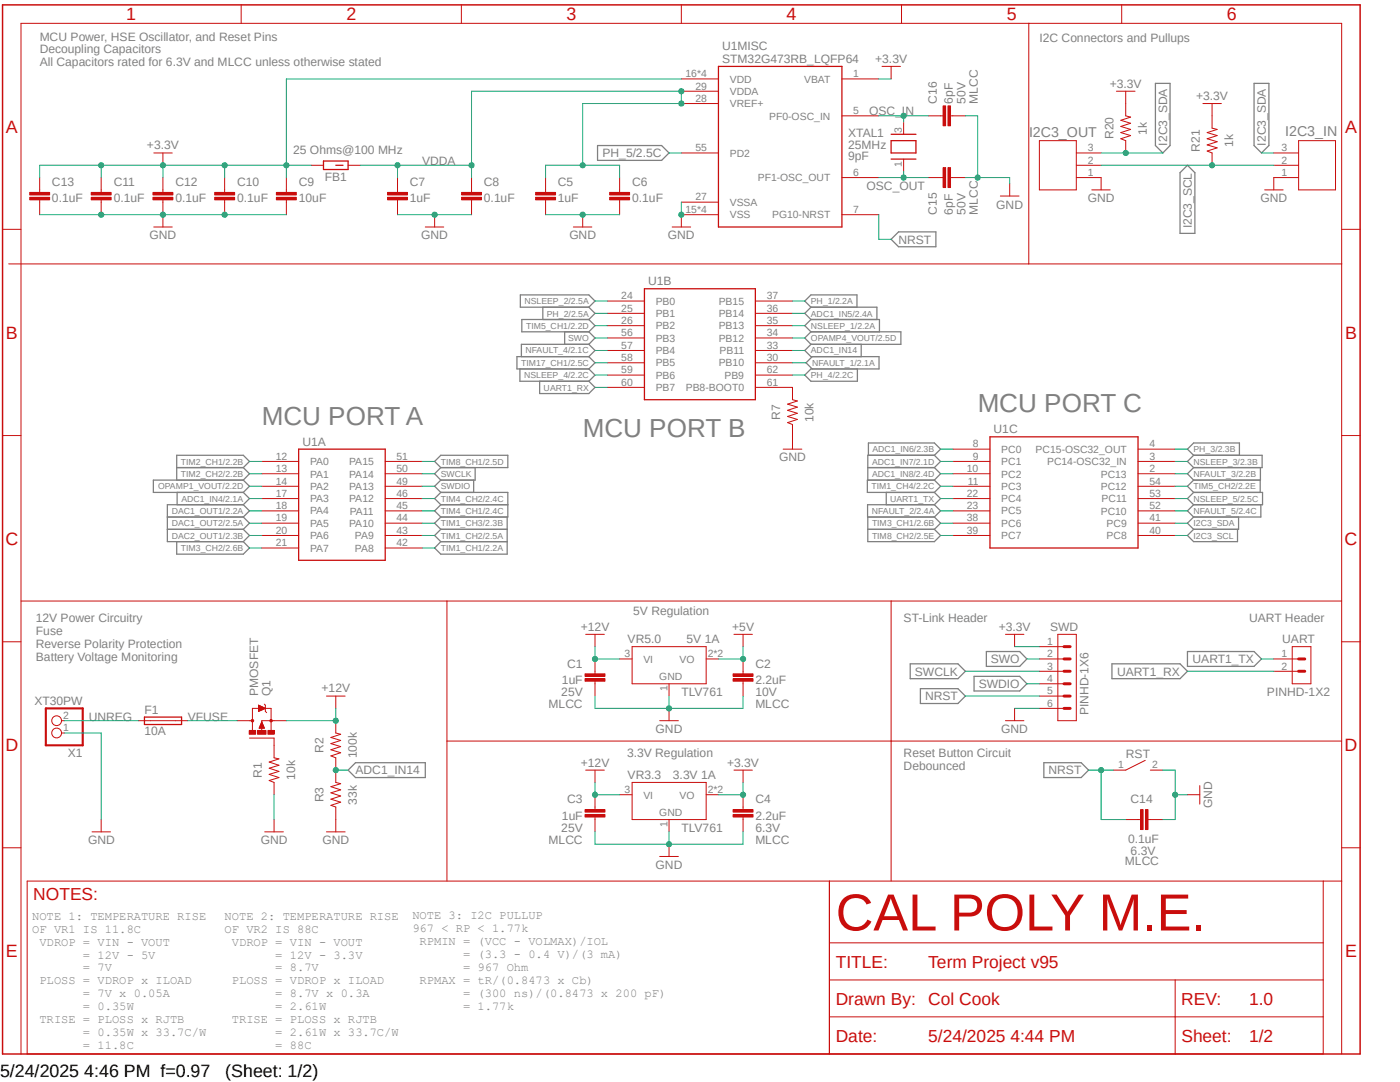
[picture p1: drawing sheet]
<svg xmlns="http://www.w3.org/2000/svg" width="279mm" height="216mm" viewBox="0 0 279 216" stroke-linecap="round" stroke-linejoin="round" font-family="sans-serif">
<path d="M0 .6l271.8 210.3M271.8 .6l-271.8 210.3" fill="none" stroke="#fff" stroke-width=".2"/>
<g fill="none" stroke="#808080" stroke-width=".25">
<path d="M230.6 16.6h2.9v12.4l-1.4 1.5-1.5-1.5zM250.3 16.6h2.9v12.4l-1.4 1.5-1.5-1.5zM119.3 29h12.7l1.5 1.5-1.5 1.5h-12.7zM237 33l1.5 1.5v12.1h-3v-12.1zM103.8 58.8h13.7l1.2 1.3-1.2 1.2h-13.7zM177.8 47.8l1.5-1.5h7.5v2.9h-7.5zM103.8 73.6v2.5h13.7M107.7 76.1v2.4h9.8l1.2-1.2-1.2-1.2M108.3 61.3v2.5M112.7 66.2v2.5M117.5 68.7h-13.4v2.5M117.5 71.2h-14.3v2.4h14.3"/>
<path d="M117.5 66.2l1.2 1.2-1.2 1.3M117.5 63.8h-13.4v2.4h13.4M117.5 63.8l1.2 1.2-1.2 1.2M117.5 61.3l1.2 1.2-1.2 1.3M117.5 68.7l1.2 1.2-1.2 1.3M117.5 71.2l1.2 1.2-1.2 1.2M117.5 73.6l1.2 1.2-1.2 1.3M161.8 63.8l-1.2 1.2 1.2 1.2M161.8 68.7l-1.2 1.2 1.2 1.3h13.6v2.4h-13.6l-1.2 1.2 1.2 1.3h9.3v-2.5M161.8 66.2h18v2.5h-18M161.8 66.2l-1.2 1.2 1.2 1.3M161.8 63.8h13.7v2.4"/>
<path d="M161.8 61.3l-1.2 1.2 1.2 1.3M161.8 61.3h13.2v2.5M161.8 61.3l-1.2-1.2 1.2-1.3h9.2v2.5M162.1 71.2l-1.2 1.2 1.2 1.2M171.9 68.7v2.5M35.3 93.3h13.3M35.3 98.3v2.4M48.6 95.8h-18v2.5h18M48.6 93.3l1.2-1.2-1.2-1.3h-13.3v5M48.6 98.3l1.2 1.2-1.2 1.2M48.6 95.8l1.2 1.2-1.2 1.3M48.6 93.3l1.2 1.2-1.2 1.3"/>
<path d="M88 95.8l-1.3 1.2 1.3 1.3M88 98.3h13.3v4.9h-13.3M88 93.3l-1.3 1.2 1.3 1.3M88 90.8h13.3v2.5h-13.3l-1.3-1.2zM88 98.3l-1.3 1.2 1.3 1.2M94.5 95.8v2.5M94.8 93.3v2.5h-6.8M173.2 93.3h13.3M173.3 90.8v-2.4h13.2l1.2 1.2-1.2 1.2M176.9 98.3v2.4M186.5 95.8h-13.4v2.5h13.4M186.5 90.8h-13.3v5"/>
<path d="M186.5 95.8l1.2 1.2-1.2 1.3M186.5 93.3l1.2 1.2-1.2 1.3M186.5 90.8l1.2 1.3-1.2 1.2M186.5 98.3l1.2 1.2-1.2 1.2M238.2 93.3l-1.2 1.2 1.2 1.3M238.2 98.3h13.8v2.4h-13.8M238.2 90.8h13.7v2.5h-13.7M238.2 90.8l-1.2-1.2 1.2-1.2h9.2v2.4M238.2 95.8l-1.2 1.2 1.2 1.3M238.2 98.3l-1.2 1.2 1.2 1.2M238.2 90.8l-1.2 1.3 1.2 1.2M251.5 95.8v2.5"/>
<path d="M251.5 93.3v2.5h-13.3M33.4 103.2h15.2M33.4 105.6h15.2M35.3 108.1v2.5h13.3l1.2-1.3-1.2-1.2M48.6 100.7h-15.2v7.4h15.2M48.6 105.6l1.2 1.2-1.2 1.3M48.6 103.2l1.2 1.2-1.2 1.2M48.6 100.7l1.2 1.2-1.2 1.3M88 100.7l-1.3 1.2 1.3 1.3M88 103.2l-1.3 1.2 1.3 1.2M88 105.6l-1.3 1.2 1.3 1.3M88 100.7h13.3"/>
<path d="M88 105.6h13.2M88 108.1h13.2M101.2 103.2v7.4h-13.2l-1.3-1.3 1.3-1.2M173.2 105.6h13.3M173.2 103.2v4.9h13.3l1.2-1.3-1.2-1.2M186.5 100.7h-13.4v2.5h13.4M186.5 103.2l1.2 1.2-1.2 1.2M186.5 100.7l1.2 1.2-1.2 1.3M238.2 100.7l-1.2 1.2 1.2 1.3M238.2 103.2l-1.2 1.2 1.2 1.2M238.2 105.6l-1.2 1.2 1.2 1.3h8.8v-2.5M247.2 103.2v2.4h-9"/>
<path d="M251.6 100.7v2.5h-13.4M181.7 132.5h9.5l1.5 1.4-1.5 1.5h-9.5zM183.7 137.4h7.5l1.5 1.5-1.5 1.5h-7.5zM194.4 135h9.1l1.4 1.4-1.4 1.5h-9.1zM196.8 130h6.7l1.4 1.5-1.4 1.5h-6.7zM221.9 132.5h13.6l1.5 1.4-1.5 1.5h-13.6zM237 130h13.3l1.5 1.5-1.5 1.5h-13.3zM69.5 153.7l1.5-1.5h13.9v3h-13.9zM208.3 152.2h7.5l1.5 1.5-1.5 1.5h-7.5z"/>
</g>
<g fill="none" stroke="#c90d0c" stroke-width=".2">
<path d="M48.1 1v3.7M92.1 1v3.7M136 1v3.7M136 15.7h7.4M136 18.2h7.4M168 15.7h7.4M179.9 1v3.7M205.3 4.7v48M223.9 1v3.7M136 20.7h7.4M136 30.5h7.4M168 23.1h7.4"/>
<path d="M168 35.4h7.4M.5 45.8h3.7M1.7 52.7h266.1M134.2 45.3h3.6M136 40.3h7.4M143.4 42.8h-7.4v2.5M168 42.8h7.4M267.8 45.8h3.6M121.2 60.1h7.4M121.2 62.5h7.4M121.2 65h7.4M121.2 72.4h7.4"/>
<path d="M121.2 69.9h7.4M121.2 67.4h7.4M121.2 74.8h7.4M121.2 77.3h7.4M150.7 60.1h7.5M150.7 62.5h7.5M150.7 65h7.5M150.7 72.4h7.5M150.7 69.9h7.5M150.7 67.4h7.5M150.7 74.8h7.5M150.7 77.3h7.5"/>
<path d="M.5 86.9h3.7M52.2 92.1h7.4M52.2 94.5h7.4M52.2 97h7.4M52.2 99.5h7.4M76.9 92.1h7.3M76.9 94.5h7.3M76.9 97h7.3M76.9 99.5h7.3M190.2 92.1h7.4M190.2 94.5h7.4M190.2 97h7.4"/>
<path d="M190.2 99.5h7.4M190.2 89.6h7.4M227.1 92.1h7.4M227.1 94.5h7.4M227.1 97h7.4M227.1 99.5h7.4M227.1 89.6h7.4M267.8 86.9h3.6M4.2 119.9h263.6M52.2 101.9h7.4M52.2 104.4h7.4M52.2 106.8h7.4"/>
<path d="M52.2 109.3h7.4M76.9 101.9h7.3M76.9 104.4h7.3M76.9 106.8h7.3M76.9 109.3h7.3M89.2 119.9v55.9M177.8 119.9v55.9M190.2 101.9h7.4M190.2 104.4h7.4M190.2 106.8h7.4M227.1 101.9h7.4M227.1 104.4h7.4"/>
<path d="M227.1 106.8h7.4M.5 128.1h3.7M267.8 128.1h3.6M89.2 147.9h178.6M.5 169.2h3.7M165.5 175.8v34.5M264.1 175.8v34.5h-258.7v-34.5h262.4M267.8 169.2h3.6M165.5 195.5h98.6M165.5 188.1h98.6M234.5 195.5v14.8M4.2 210.3v-205.6h263.6v205.6"/>
<path d="M165.5 202.9h98.6"/>
</g>
<path d="M.5 1h270.9v209.3h-270.9z" fill="none" stroke="#c90d0c" stroke-width=".3"/>
<path d="M143.4 13.3h24.6v32h-24.6zM128.6 57.6h22.1v22.2h-22.1zM59.6 89.6h17.3v22.2h-17.3zM197.6 87.2h29.5v22.1h-29.5z" fill="none" stroke="#c90d0c" stroke-width=".25"/>
<path d="M106.9 39.4h4v.5h-4z" fill-rule="evenodd" fill="#c90d0c"/>
<path d="M106.9 39.4h4v.5h-4z" fill="none" stroke="#c90d0c" stroke-width=".2"/>
<path d="M106.9 38.4h4v.5h-4z" fill-rule="evenodd" fill="#c90d0c"/>
<path d="M106.9 38.4h4v.5h-4zM108.9 35.4v3M108.9 39.9v2.9" fill="none" stroke="#c90d0c" stroke-width=".2"/>
<path d="M121.7 39.4h3.9v.5h-3.9z" fill-rule="evenodd" fill="#c90d0c"/>
<path d="M121.7 39.4h3.9v.5h-3.9z" fill="none" stroke="#c90d0c" stroke-width=".2"/>
<path d="M121.7 38.4h3.9v.5h-3.9z" fill-rule="evenodd" fill="#c90d0c"/>
<path d="M121.7 38.4h3.9v.5h-3.9zM123.7 35.4v3M123.7 39.9v2.9" fill="none" stroke="#c90d0c" stroke-width=".2"/>
<path d="M77.3 39.4h4v.5h-4z" fill-rule="evenodd" fill="#c90d0c"/>
<path d="M77.3 39.4h4v.5h-4z" fill="none" stroke="#c90d0c" stroke-width=".2"/>
<path d="M77.3 38.4h4v.5h-4z" fill-rule="evenodd" fill="#c90d0c"/>
<path d="M77.3 38.4h4v.5h-4zM79.3 35.4v3M79.3 39.9v2.9" fill="none" stroke="#c90d0c" stroke-width=".2"/>
<path d="M92.1 39.4h4v.5h-4z" fill-rule="evenodd" fill="#c90d0c"/>
<path d="M92.1 39.4h4v.5h-4z" fill="none" stroke="#c90d0c" stroke-width=".2"/>
<path d="M92.1 38.4h4v.5h-4z" fill-rule="evenodd" fill="#c90d0c"/>
<path d="M62.1 33h2.5M69.5 33h2.4M92.1 38.4h4v.5h-4zM94.1 35.4v3M94.1 39.9v2.9" fill="none" stroke="#c90d0c" stroke-width=".2"/>
<path d="M64.6 32.1h4.9v1.7h-4.9zM67 33h1.5" fill="none" stroke="#c90d0c" stroke-width=".25"/>
<path d="M55.2 39.4h3.9v.5h-3.9z" fill-rule="evenodd" fill="#c90d0c"/>
<path d="M55.2 39.4h3.9v.5h-3.9z" fill="none" stroke="#c90d0c" stroke-width=".2"/>
<path d="M55.2 38.4h3.9v.5h-3.9z" fill-rule="evenodd" fill="#c90d0c"/>
<path d="M55.2 38.4h3.9v.5h-3.9zM57.1 35.4v3M57.1 39.9v2.9M84.9 45.3h3.7M86.7 42.8v2.5M114.4 45.3h3.7M116.3 42.8v2.5" fill="none" stroke="#c90d0c" stroke-width=".2"/>
<path d="M42.8 39.4h4v.5h-4z" fill-rule="evenodd" fill="#c90d0c"/>
<path d="M42.8 39.4h4v.5h-4z" fill="none" stroke="#c90d0c" stroke-width=".2"/>
<path d="M42.8 38.4h4v.5h-4z" fill-rule="evenodd" fill="#c90d0c"/>
<path d="M42.8 38.4h4v.5h-4zM44.8 35.4v3M44.8 39.9v2.9" fill="none" stroke="#c90d0c" stroke-width=".2"/>
<path d="M18.2 39.4h4v.5h-4z" fill-rule="evenodd" fill="#c90d0c"/>
<path d="M18.2 39.4h4v.5h-4z" fill="none" stroke="#c90d0c" stroke-width=".2"/>
<path d="M18.2 38.4h4v.5h-4z" fill-rule="evenodd" fill="#c90d0c"/>
<path d="M18.2 38.4h4v.5h-4zM20.2 35.4v3M20.2 39.9v2.9" fill="none" stroke="#c90d0c" stroke-width=".2"/>
<path d="M30.5 39.4h4v.5h-4z" fill-rule="evenodd" fill="#c90d0c"/>
<path d="M30.5 39.4h4v.5h-4z" fill="none" stroke="#c90d0c" stroke-width=".2"/>
<path d="M30.5 38.4h4v.5h-4z" fill-rule="evenodd" fill="#c90d0c"/>
<path d="M30.5 38.4h4v.5h-4zM32.5 35.4v3M32.5 39.9v2.9" fill="none" stroke="#c90d0c" stroke-width=".2"/>
<path d="M5.9 39.4h4v.5h-4z" fill-rule="evenodd" fill="#c90d0c"/>
<path d="M5.9 39.4h4v.5h-4z" fill="none" stroke="#c90d0c" stroke-width=".2"/>
<path d="M5.9 38.4h4v.5h-4z" fill-rule="evenodd" fill="#c90d0c"/>
<path d="M5.9 38.4h4v.5h-4zM7.9 35.4v3M7.9 39.9v2.9M30.7 30.5h3.7M32.5 30.5v2.5M30.7 45.3h3.7M32.5 42.8v2.5M228.6 151.7l-3.9 2h-2.5M229.6 153.7h2.5" fill="none" stroke="#c90d0c" stroke-width=".2"/>
<path d="M228.6 161.5h.5v4h-.5z" fill-rule="evenodd" fill="#c90d0c"/>
<path d="M228.6 161.5h.5v4h-.5z" fill="none" stroke="#c90d0c" stroke-width=".2"/>
<path d="M227.6 161.5h.5v4h-.5z" fill-rule="evenodd" fill="#c90d0c"/>
<g fill="none" stroke="#c90d0c" stroke-width=".2">
<path d="M12.3 146.3h.5M12.3 143.8h.5M27.6 143.8h9.9M49.8 143.8h.6M49.8 147.3h4.9v1.4M50.4 145.8v-4.4h3.7v4.4M51.6 140.7l1.4 .7-1.4 .5zM52.2 145.2v.8M52.2 144.1l.5 1.2h-1zM52.7 140.5l.3 .2v1.2l.2 .3M54.7 143.8h-2.5v.3M237 158.6h2.4"/>
<path d="M239.4 156.8v3.6M18.4 166h3.7M20.2 163.5v2.5M224.7 163.5h2.9M227.6 161.5h.5v4h-.5zM229.1 163.5h3"/>
<circle cx="11.3" cy="146.3" r=".98"/>
<circle cx="11.3" cy="143.8" r=".98"/>
</g>
<path d="M9.1 141.4h7.4v7.3h-7.4z" fill="none" stroke="#c90d0c" stroke-width=".42"/>
<path d="M28.8 143.1h7.4v1.5h-7.4z" fill="none" stroke="#c90d0c" stroke-width=".25"/>
<circle cx="54.1" cy="143.8" r=".25" fill="#c90d0c"/>
<circle cx="54.1" cy="143.8" r=".25" fill="none" stroke="#c90d0c" stroke-width=".2"/>
<circle cx="50.4" cy="143.8" r=".25" fill="#c90d0c"/>
<circle cx="50.4" cy="143.8" r=".25" fill="none" stroke="#c90d0c" stroke-width=".2"/>
<path d="M53.5 145.8h1.2v.7h-1.2z" fill-rule="evenodd" fill="#c90d0c"/>
<path d="M53.5 145.8h1.2v.7h-1.2z" fill="none" stroke="#c90d0c" stroke-width=".2"/>
<path d="M49.7 145.8h1.3v.7h-1.3z" fill-rule="evenodd" fill="#c90d0c"/>
<path d="M49.7 145.8h1.3v.7h-1.3z" fill="none" stroke="#c90d0c" stroke-width=".2"/>
<path d="M51.4 145.8h1.7v.7h-1.7z" fill-rule="evenodd" fill="#c90d0c"/>
<path d="M47.3 143.8h2.5M51.4 145.8h1.7v.7h-1.7zM54.7 143.8h2.4" fill="none" stroke="#c90d0c" stroke-width=".2"/>
<path d="M51.6 140.7l1.4 .7-1.4 .5z" fill="#c90d0c"/>
<path d="M51.6 140.7l1.4 .7-1.4 .5z" fill="none" stroke="#c90d0c" stroke-width=".2"/>
<path d="M52.2 144.1l.5 1.2h-1z" fill="#c90d0c"/>
<g fill="none" stroke="#c90d0c" stroke-width=".2">
<path d="M65.2 138.9h3.7M67 138.9v2.5M123.7 131.5h2.5M126.2 129h14.7v7.4h-14.7zM133.5 136.4v2.5M140.9 131.5h2.5M52.2 144.1l.5 1.2h-1zM54.7 148.7v2.5l1 .2-2 .7 2 .6-2 .6 2 .6-2 .6 2 .7-2 .5 1 .4v2.5M67 143.8v2.5l1 .2-2 .7 2 .5-2 .7 2 .6-2 .6 2 .6-2 .6 1 .4v4.9l1 .3-2 .6 2 .6-2 .6 2 .6-2 .7 2 .6-2 .6 1 .3v5M123.7 158.6h2.5M126.2 156.1h14.7v7.4h-14.7zM140.9 158.6h2.5"/>
<path d="M52.8 166h3.8M54.7 163.5v2.5M65.2 166h3.7M133.5 163.5v2.5"/>
</g>
<path d="M116.8 135.4h3.9v.5h-3.9z" fill-rule="evenodd" fill="#c90d0c"/>
<path d="M116.8 135.4h3.9v.5h-3.9z" fill="none" stroke="#c90d0c" stroke-width=".2"/>
<path d="M116.8 134.5h3.9v.5h-3.9z" fill-rule="evenodd" fill="#c90d0c"/>
<path d="M116.8 134.5h3.9v.5h-3.9zM118.7 131.5v3M118.7 135.9v3" fill="none" stroke="#c90d0c" stroke-width=".2"/>
<path d="M146.3 135.4h4v.5h-4z" fill-rule="evenodd" fill="#c90d0c"/>
<path d="M146.3 135.4h4v.5h-4z" fill="none" stroke="#c90d0c" stroke-width=".2"/>
<path d="M146.3 134.5h4v.5h-4z" fill-rule="evenodd" fill="#c90d0c"/>
<path d="M146.3 134.5h4v.5h-4zM148.3 131.5v3M148.3 135.9v3" fill="none" stroke="#c90d0c" stroke-width=".2"/>
<path d="M116.8 162.5h3.9v.5h-3.9z" fill-rule="evenodd" fill="#c90d0c"/>
<path d="M116.8 162.5h3.9v.5h-3.9z" fill="none" stroke="#c90d0c" stroke-width=".2"/>
<path d="M116.8 161.5h3.9v.6h-3.9z" fill-rule="evenodd" fill="#c90d0c"/>
<path d="M118.7 158.6v2.9M116.8 161.5h3.9v.6h-3.9zM118.7 163v3" fill="none" stroke="#c90d0c" stroke-width=".2"/>
<path d="M146.3 162.5h4v.5h-4z" fill-rule="evenodd" fill="#c90d0c"/>
<path d="M146.3 162.5h4v.5h-4z" fill="none" stroke="#c90d0c" stroke-width=".2"/>
<path d="M146.3 161.5h4v.6h-4z" fill-rule="evenodd" fill="#c90d0c"/>
<g fill="none" stroke="#c90d0c" stroke-width=".2">
<path d="M180.3 24.3v2.5M180.3 31.7v2.5M116.9 126.6h3.7M118.7 126.6v2.4M146.5 126.6h3.7M148.3 126.6v2.4M116.9 153.7h3.7M118.7 153.7v2.4M131.7 143.8h3.7M133.5 141.4v2.4M146.5 153.7h3.7M148.3 153.7v2.4"/>
<path d="M148.3 158.6v2.9M131.7 170.9h3.7M133.5 168.4v2.5M146.3 161.5h4v.6h-4zM148.3 163v3"/>
</g>
<path d="M177.8 31.7h5M177.8 26.8h5M177.8 28.1h5v2.4h-5z" fill="none" stroke="#c90d0c" stroke-width=".25"/>
<path d="M189.2 33.4h.5v4h-.5z" fill-rule="evenodd" fill="#c90d0c"/>
<path d="M189.2 33.4h.5v4h-.5z" fill="none" stroke="#c90d0c" stroke-width=".2"/>
<path d="M188.2 33.4h.5v4h-.5z" fill-rule="evenodd" fill="#c90d0c"/>
<path d="M185.3 35.4h2.9M188.2 33.4h.5v4h-.5zM189.7 35.4h3" fill="none" stroke="#c90d0c" stroke-width=".2"/>
<path d="M189.2 21.1h.5v4h-.5z" fill-rule="evenodd" fill="#c90d0c"/>
<path d="M189.2 21.1h.5v4h-.5z" fill="none" stroke="#c90d0c" stroke-width=".2"/>
<path d="M188.2 21.1h.5v4h-.5z" fill-rule="evenodd" fill="#c90d0c"/>
<g fill="none" stroke="#c90d0c" stroke-width=".2">
<path d="M176 13.3h3.7M177.8 13.3v2.4M222.8 18.2h3.7M224.7 18.2v4.9l.9 .3-1.9 .6 1.9 .6-1.9 .6 1.9 .6-1.9 .7 1.9 .6-1.9 .6 1 .4v2.4M185.3 23.1h2.9M188.2 21.1h.5v4h-.5zM189.7 23.1h3M199.6 39.1h3.8M201.5 36.7v2.4M207.4 28.1h7.4v9.8h-7.4zM214.8 35.4h5v2.5M214.8 33h5"/>
<path d="M214.8 30.5h5M217.9 37.9h3.7M240.1 20.7h3.7M241.9 20.7v4.9l1 .2-2 .7 2 .6-2 .6 2 .6-2 .6 2 .6-2 .6 1 .4v2.5M252.4 37.9h3.7M254.2 33h5M254.2 30.5h5M259.2 35.4h-5v2.5M259.2 28.1h7.3v9.8h-7.3zM158.2 77.3v2.5l.9 .2-1.9 .6 1.9 .6-1.9 .7 1.9 .6-1.9 .6 1.9 .6-1.9 .6 1 .4v4.9M156.3 89.6h3.7M200.7 126.6h3.6"/>
<path d="M202.5 126.6v2.4M207.4 129h4.9M207.4 131.5h4.9M207.4 133.9h4.9M207.4 136.4h4.9M207.4 138.9h4.9M211.1 126.6h3.7v17.2h-3.7zM254.2 131.5h5M254.2 133.9h5M257.9 129h3.7v7.4h-3.7zM200.7 143.8h3.6M202.5 141.4v2.4"/>
<path d="M207.4 141.4h4.9"/>
</g>
<path d="M212.3 129h1.3M212.3 131.5h1.3M212.3 133.9h1.3M212.3 136.4h1.3M212.3 138.9h1.3M259.2 131.5h1.2M259.2 133.9h1.2M212.3 141.4h1.3" fill="none" stroke="#c90d0c" stroke-width=".59"/>
<path d="M136 40.3v2.5" fill="none" stroke="#0dab76" stroke-width=".2"/>
<circle cx="136" cy="42.8" r=".51" fill="#0dab76"/>
<g fill="none" stroke="#0dab76" stroke-width=".2">
<path d="M108.9 42.8h14.8"/>
<circle cx="136" cy="42.8" r=".51"/>
</g>
<circle cx="116.3" cy="42.8" r=".51" fill="#0dab76"/>
<g fill="none" stroke="#0dab76" stroke-width=".2">
<path d="M79.3 42.8h14.8"/>
<circle cx="116.3" cy="42.8" r=".51"/>
</g>
<circle cx="86.7" cy="42.8" r=".51" fill="#0dab76"/>
<g fill="none" stroke="#0dab76" stroke-width=".2">
<path d="M7.9 42.8h49.2"/>
<circle cx="86.7" cy="42.8" r=".51"/>
</g>
<circle cx="44.8" cy="42.8" r=".51" fill="#0dab76"/>
<circle cx="44.8" cy="42.8" r=".51" fill="none" stroke="#0dab76" stroke-width=".2"/>
<circle cx="20.2" cy="42.8" r=".51" fill="#0dab76"/>
<circle cx="20.2" cy="42.8" r=".51" fill="none" stroke="#0dab76" stroke-width=".2"/>
<circle cx="32.5" cy="42.8" r=".51" fill="#0dab76"/>
<g fill="none" stroke="#0dab76" stroke-width=".2">
<path d="M232.1 153.7h2.4v9.8h-2.4M234.5 158.6h2.5"/>
<circle cx="32.5" cy="42.8" r=".51"/>
</g>
<circle cx="234.5" cy="158.6" r=".51" fill="#0dab76"/>
<g fill="none" stroke="#0dab76" stroke-width=".2">
<path d="M118.7 138.9v2.5h29.6v-2.5M133.5 138.9v2.5M54.7 158.6v4.9"/>
<circle cx="234.5" cy="158.6" r=".51"/>
</g>
<circle cx="133.5" cy="141.4" r=".51" fill="#0dab76"/>
<g fill="none" stroke="#0dab76" stroke-width=".2">
<path d="M118.7 166v2.4h29.6v-2.4M133.5 166v2.4"/>
<circle cx="133.5" cy="141.4" r=".51"/>
</g>
<circle cx="133.5" cy="168.4" r=".51" fill="#0dab76"/>
<g fill="none" stroke="#0dab76" stroke-width=".2">
<path d="M192.7 35.4h8.8v1.3M192.7 23.1h2.4v12.3"/>
<circle cx="133.5" cy="168.4" r=".51"/>
</g>
<circle cx="195.1" cy="35.4" r=".51" fill="#0dab76"/>
<g fill="none" stroke="#0dab76" stroke-width=".2">
<path d="M136 15.7h-78.9v19.7M7.9 33h54.2M20.2 33v2.4M32.5 33v2.4M44.8 33v2.4M12.8 146.3h7.4v17.2M202.5 141.4h4.9"/>
<circle cx="195.1" cy="35.4" r=".51"/>
</g>
<circle cx="57.1" cy="33" r=".51" fill="#0dab76"/>
<circle cx="57.1" cy="33" r=".51" fill="none" stroke="#0dab76" stroke-width=".2"/>
<circle cx="44.8" cy="33" r=".51" fill="#0dab76"/>
<circle cx="44.8" cy="33" r=".51" fill="none" stroke="#0dab76" stroke-width=".2"/>
<circle cx="32.5" cy="33" r=".51" fill="#0dab76"/>
<circle cx="32.5" cy="33" r=".51" fill="none" stroke="#0dab76" stroke-width=".2"/>
<circle cx="20.2" cy="33" r=".51" fill="#0dab76"/>
<g fill="none" stroke="#0dab76" stroke-width=".2">
<path d="M7.9 33v2.4M148.3 156.1v2.5h-4.9"/>
<circle cx="20.2" cy="33" r=".51"/>
</g>
<circle cx="148.3" cy="158.6" r=".51" fill="#0dab76"/>
<g fill="none" stroke="#0dab76" stroke-width=".2">
<path d="M175.4 15.7h2.4M202.5 129h4.9M217.3 153.7h4.9M219.8 153.7v9.8h4.9"/>
<circle cx="148.3" cy="158.6" r=".51"/>
</g>
<circle cx="219.7" cy="153.7" r=".51" fill="#0dab76"/>
<g fill="none" stroke="#0dab76" stroke-width=".2">
<path d="M175.4 42.8v5h2.4M192.7 138.9h14.7M37.5 143.8h9.8M67 141.4v2.4h-9.9"/>
<circle cx="219.7" cy="153.7" r=".51"/>
</g>
<circle cx="67" cy="143.8" r=".51" fill="#0dab76"/>
<g fill="none" stroke="#0dab76" stroke-width=".2">
<path d="M118.7 129v2.5h5"/>
<circle cx="67" cy="143.8" r=".51"/>
</g>
<circle cx="118.7" cy="131.5" r=".51" fill="#0dab76"/>
<g fill="none" stroke="#0dab76" stroke-width=".2">
<path d="M118.7 156.1v2.5h5"/>
<circle cx="118.7" cy="131.5" r=".51"/>
</g>
<circle cx="118.7" cy="158.6" r=".51" fill="#0dab76"/>
<g fill="none" stroke="#0dab76" stroke-width=".2">
<path d="M67 153.7h2.5"/>
<circle cx="118.7" cy="158.6" r=".51"/>
</g>
<circle cx="67" cy="153.7" r=".51" fill="#0dab76"/>
<g fill="none" stroke="#0dab76" stroke-width=".2">
<path d="M158.2 69.9h2.4M148.3 129v2.5h-4.9"/>
<circle cx="67" cy="153.7" r=".51"/>
</g>
<circle cx="148.3" cy="131.5" r=".51" fill="#0dab76"/>
<g fill="none" stroke="#0dab76" stroke-width=".2">
<path d="M175.4 23.1h9.9M180.3 23.1v1.2"/>
<circle cx="148.3" cy="131.5" r=".51"/>
</g>
<circle cx="180.3" cy="23.1" r=".51" fill="#0dab76"/>
<g fill="none" stroke="#0dab76" stroke-width=".2">
<path d="M175.4 35.4h9.9M180.3 34.2v1.2"/>
<circle cx="180.3" cy="23.1" r=".51"/>
</g>
<circle cx="180.3" cy="35.4" r=".51" fill="#0dab76"/>
<g fill="none" stroke="#0dab76" stroke-width=".2">
<path d="M219.8 30.5h12.3M118.7 67.4h2.5M118.7 72.4h2.5M118.7 65h2.5M118.7 62.5h2.5M118.7 60.1h2.5M118.7 74.8h2.5M118.7 69.9h2.5M158.2 67.4h2.4M158.2 72.4h2.7M158.2 65h2.4M158.2 62.5h2.4"/>
<path d="M158.2 60.1h2.4M158.2 74.8h2.4M84.2 97h2.5M84.2 94.5h2.5M234.5 97h2.5M234.5 99.5h2.5M234.5 101.9h2.5M234.5 104.4h2.5M192.7 133.9h14.7M204.9 131.5h2.5M204.9 136.4h2.5M12.8 143.8h14.8"/>
<circle cx="180.3" cy="35.4" r=".51"/>
</g>
<circle cx="224.7" cy="30.5" r=".51" fill="#0dab76"/>
<g fill="none" stroke="#0dab76" stroke-width=".2">
<path d="M219.8 33h34.4M251.8 30.5h2.4M234.5 106.8h2.5"/>
<circle cx="224.7" cy="30.5" r=".51"/>
</g>
<circle cx="241.9" cy="33" r=".51" fill="#0dab76"/>
<g fill="none" stroke="#0dab76" stroke-width=".2">
<path d="M71.9 33h22.2M79.3 33v2.4M108.9 35.4v-2.4h14.8v2.4M116.3 33v-12.3h19.7v-2.5h-41.9v17.2M49.8 97h2.4M49.8 94.5h2.4M49.8 92.1h2.4M49.8 99.5h2.4M84.2 99.5h2.5M187.7 97h2.5M187.7 94.5h2.5M187.7 92.1h2.5"/>
<path d="M187.7 89.6h2.5M49.8 106.8h2.4M49.8 104.4h2.4M49.8 101.9h2.4M49.8 109.3h2.4M84.2 106.8h2.5M84.2 101.9h2.5M84.2 109.3h2.5M187.7 106.8h2.5M187.7 104.4h2.5M187.7 101.9h2.5"/>
<circle cx="241.9" cy="33" r=".51"/>
</g>
<circle cx="136" cy="18.2" r=".51" fill="#0dab76"/>
<circle cx="136" cy="18.2" r=".51" fill="none" stroke="#0dab76" stroke-width=".2"/>
<circle cx="94.1" cy="33" r=".51" fill="#0dab76"/>
<circle cx="94.1" cy="33" r=".51" fill="none" stroke="#0dab76" stroke-width=".2"/>
<circle cx="79.3" cy="33" r=".51" fill="#0dab76"/>
<circle cx="79.3" cy="33" r=".51" fill="none" stroke="#0dab76" stroke-width=".2"/>
<circle cx="136" cy="20.7" r=".51" fill="#0dab76"/>
<circle cx="136" cy="20.7" r=".51" fill="none" stroke="#0dab76" stroke-width=".2"/>
<circle cx="116.3" cy="33" r=".51" fill="#0dab76"/>
<g fill="none" stroke="#0dab76" stroke-width=".2">
<path d="M133.5 30.5h2.5M118.7 77.3h2.5M84.2 92.1h2.5M187.7 99.5h2.5M234.5 92.1h2.5M234.5 94.5h2.5M234.5 89.6h2.5M84.2 104.4h2.5M237 133.9h17.2M251.8 131.5h2.4"/>
<circle cx="116.3" cy="33" r=".51"/>
</g>
<text font-size="10.4" fill="#c90d0c" x="166.8" y="185.7">CAL POLY M.E.</text>
<g font-size="5.2" fill="#808080">
<text x="195.1" y="82.3">MCU PORT C</text>
<text x="52.2" y="84.7">MCU PORT A</text>
<text x="116.3" y="87.2">MCU PORT B</text>
</g>
<g font-size="3.6" fill="#c90d0c">
<text x="25.2" y="4.1">1</text>
<text x="69.1" y="4.1">2</text>
<text x="113" y="4.1">3</text>
<text x="157" y="4.1">4</text>
<text x="200.9" y="4.1">5</text>
<text x="244.8" y="4.1">6</text>
<text x="1.2" y="26.5">A</text>
<text x="268.4" y="26.5">A</text>
<text x="1.2" y="67.6">B</text>
<text x="268.4" y="67.6">B</text>
<text x="1.1" y="108.8">C</text>
<text x="268.4" y="108.8">C</text>
<text x="1.1" y="149.9">D</text>
<text x="268.4" y="149.9">D</text>
<text x="1.2" y="191">E</text>
<text x="268.4" y="191">E</text>
</g>
<g font-size="3.6">
<text x="0" y="214.9">5/24/2025 4:46 PM f=0.97</text>
<text x="44.9" y="214.9">(Sheet: 1/2)</text>
</g>
<g font-size="3.5" fill="#c90d0c">
<text x="6.6" y="179.5">NOTES:</text>
<text x="166.8" y="193.1">TITLE:</text>
<text x="185.3" y="193.1">Term Project v95</text>
<text x="166.8" y="200.4">Drawn By:</text>
<text x="185.3" y="200.4">Col Cook</text>
<text x="235.8" y="200.4">REV:</text>
<text x="249.3" y="200.4">1.0</text>
<text x="166.8" y="207.9">Date:</text>
<text x="185.3" y="207.9">5/24/2025 4:44 PM</text>
<text x="235.8" y="207.9">Sheet:</text>
<text x="249.3" y="207.9">1/2</text>
</g>
<g font-size="2.8" fill="#808080">
<text x="205.4" y="27.3">I2C3_OUT</text>
<text x="256.5" y="27.1">I2C3_IN</text>
</g>
<g font-size="2.4" fill="#808080">
<text x="7.9" y="8.1">MCU Power, HSE Oscillator, and Reset Pins</text>
<text x="7.9" y="10.7">Decoupling Capacitors</text>
<text x="144.1" y="10.1">U1MISC</text>
<text x="207.4" y="8.3">I2C Connectors and Pullups</text>
<text x="7.9" y="13.3">All Capacitors rated for 6.3V and MLCC unless otherwise stated</text>
<text x="144.1" y="12.5">STM32G473RB_LQFP64</text>
<text x="174.7" y="12.5">+3.3V</text>
<text x="221.5" y="17.5">+3.3V</text>
<text x="173.4" y="22.9">OSC_IN</text>
<text x="187" y="20.7" transform="rotate(-90 187 20.7)">C16</text>
<text x="190.2" y="20.7" transform="rotate(-90 190.2 20.7)">6pF</text>
<text x="192.7" y="20.7" transform="rotate(-90 192.7 20.7)">50V</text>
<text x="195.1" y="20.7" transform="rotate(-90 195.1 20.7)">MLCC</text>
<text x="238.7" y="19.9">+3.3V</text>
<text x="29.3" y="29.8">+3.3V</text>
<text x="169.2" y="29.8">25MHz</text>
<text x="169.2" y="27.3">XTAL1</text>
<text x="222.2" y="27.8" transform="rotate(-90 222.2 27.8)">R20</text>
<text x="228.9" y="26.8" transform="rotate(-90 228.9 26.8)">1k</text>
<text x="232.9" y="29" transform="rotate(-90 232.9 29)">I2C3_SDA</text>
<text x="246.1" y="29.3" transform="rotate(-90 246.1 29.3)">1k</text>
<text x="252.6" y="29" transform="rotate(-90 252.6 29)">I2C3_SDA</text>
<text x="58.5" y="30.6">25 Ohms@100 MHz</text>
<text x="84.2" y="33">VDDA</text>
<text x="120.2" y="31.4">PH_5/2.5C</text>
<text x="169.2" y="32">9pF</text>
<text x="239.4" y="30.3" transform="rotate(-90 239.4 30.3)">R21</text>
<text x="10.4" y="40.3">0.1uF</text>
<text x="10.4" y="37.2">C13</text>
<text x="22.7" y="40.3">0.1uF</text>
<text x="22.7" y="37.2">C11</text>
<text x="35" y="40.3">0.1uF</text>
<text x="35" y="37.2">C12</text>
<text x="47.3" y="40.3">0.1uF</text>
<text x="47.3" y="37.2">C10</text>
<text x="59.6" y="40.3">10uF</text>
<text x="59.6" y="37.2">C9</text>
<text x="64.8" y="36.1">FB1</text>
<text x="81.8" y="40.3">1uF</text>
<text x="81.8" y="37.2">C7</text>
<text x="96.6" y="37.2">C8</text>
<text x="96.6" y="40.3">0.1uF</text>
<text x="111.3" y="40.3">1uF</text>
<text x="111.3" y="37.2">C5</text>
<text x="126.2" y="40.3">0.1uF</text>
<text x="126.2" y="37.2">C6</text>
<text x="172.9" y="37.9">OSC_OUT</text>
<text x="198.8" y="41.6">GND</text>
<text x="217.1" y="40.3">GND</text>
<text x="251.5" y="40.3">GND</text>
<text x="29.8" y="47.8">GND</text>
<text x="84.1" y="47.8">GND</text>
<text x="113.6" y="47.8">GND</text>
<text x="133.3" y="47.8">GND</text>
<text x="187" y="42.8" transform="rotate(-90 187 42.8)">C15</text>
<text x="190.2" y="42.8" transform="rotate(-90 190.2 42.8)">6pF</text>
<text x="192.7" y="42.8" transform="rotate(-90 192.7 42.8)">50V</text>
<text x="195.1" y="42.8" transform="rotate(-90 195.1 42.8)">MLCC</text>
<text x="237.9" y="45.6" transform="rotate(-90 237.9 45.6)">I2C3_SCL</text>
<text x="179.3" y="48.6">NRST</text>
<text x="129.3" y="56.9">U1B</text>
<text x="155.7" y="83.8" transform="rotate(-90 155.7 83.8)">R7</text>
<text x="60.4" y="88.9">U1A</text>
<text x="162.3" y="84.2" transform="rotate(-90 162.3 84.2)">10k</text>
<text x="198.3" y="86.4">U1C</text>
<text x="155.5" y="92.1">GND</text>
<text x="7.2" y="124.1">12V Power Circuitry</text>
<text x="115.9" y="125.9">+12V</text>
<text x="126.4" y="122.6">5V Regulation</text>
<text x="146.1" y="125.9">+5V</text>
<text x="180.3" y="124.1">ST-Link Header</text>
<text x="199.3" y="125.9">+3.3V</text>
<text x="209.6" y="125.9">SWD</text>
<text x="249.3" y="124.1">UART Header</text>
<text x="7.2" y="126.7">Fuse</text>
<text x="7.2" y="129.3">Reverse Polarity Protection</text>
<text x="7.2" y="131.9">Battery Voltage Monitoring</text>
<text x="125.3" y="128.3">VR5.0</text>
<text x="137" y="128.3">5V 1A</text>
<text x="255.9" y="128.3">UART</text>
<text x="112.1" y="136.4">1uF</text>
<text x="113.2" y="133.2">C1</text>
<text x="150.7" y="133.2">C2</text>
<text x="150.7" y="136.4">2.2uF</text>
<text x="182.6" y="134.8">SWCLK</text>
<text x="195.3" y="137.3">SWDIO</text>
<text x="197.7" y="132.4">SWO</text>
<text x="222.9" y="134.8">UART1_RX</text>
<text x="238" y="132.4">UART1_TX</text>
<text x="6.9" y="140.6">XT30PW</text>
<text x="17.7" y="143.8">UNREG</text>
<text x="28.8" y="142.5">F1</text>
<text x="37.5" y="143.8">VFUSE</text>
<text x="51.5" y="138.9" transform="rotate(-90 51.5 138.9)">PMOSFET</text>
<text x="54" y="138.9" transform="rotate(-90 54 138.9)">Q1</text>
<text x="64.2" y="138.2">+12V</text>
<text x="109.5" y="141.4">MLCC</text>
<text x="112" y="138.9">25V</text>
<text x="136" y="138.9">TLV761</text>
<text x="150.7" y="141.4">MLCC</text>
<text x="150.7" y="138.9">10V</text>
<text x="184.6" y="139.7">NRST</text>
<text x="217.3" y="142.7" transform="rotate(-90 217.3 142.7)">PINHD-1X6</text>
<text x="252.9" y="138.9">PINHD-1X2</text>
<text x="28.8" y="146.6">10A</text>
<text x="130.9" y="146.3">GND</text>
<text x="199.8" y="146.3">GND</text>
<text x="13.5" y="151.1">X1</text>
<text x="52.2" y="155.2" transform="rotate(-90 52.2 155.2)">R1</text>
<text x="58.9" y="155.6" transform="rotate(-90 58.9 155.6)">10k</text>
<text x="64.6" y="150.2" transform="rotate(-90 64.6 150.2)">R2</text>
<text x="71" y="154.5">ADC1_IN14</text>
<text x="71.2" y="151.3" transform="rotate(-90 71.2 151.3)">100k</text>
<text x="115.9" y="152.9">+12V</text>
<text x="125.1" y="151">3.3V Regulation</text>
<text x="125.3" y="155.4">VR3.3</text>
<text x="134.3" y="155.4">3.3V 1A</text>
<text x="145.1" y="152.9">+3.3V</text>
<text x="180.3" y="151.1">Reset Button Circuit</text>
<text x="180.3" y="153.7">Debounced</text>
<text x="209.3" y="154.5">NRST</text>
<text x="224.7" y="151.2">RST</text>
<text x="64.6" y="160.1" transform="rotate(-90 64.6 160.1)">R3</text>
<text x="71.2" y="160.5" transform="rotate(-90 71.2 160.5)">33k</text>
<text x="113.2" y="160.3">C3</text>
<text x="150.7" y="160.3">C4</text>
<text x="225.6" y="160.3">C14</text>
<text x="241.9" y="161.2" transform="rotate(-90 241.9 161.2)">GND</text>
<text x="112" y="166">25V</text>
<text x="112.1" y="163.5">1uF</text>
<text x="136" y="166">TLV761</text>
<text x="150.7" y="163.5">2.2uF</text>
<text x="150.7" y="166">6.3V</text>
<text x="17.6" y="168.4">GND</text>
<text x="52" y="168.4">GND</text>
<text x="64.3" y="168.4">GND</text>
<text x="109.5" y="168.4">MLCC</text>
<text x="130.9" y="173.4">GND</text>
<text x="150.7" y="168.4">MLCC</text>
<text x="224.5" y="172.6">MLCC</text>
<text x="225.1" y="168.2">0.1uF</text>
<text x="225.6" y="170.7">6.3V</text>
<text x="6.4" y="183.5">NOTE 1: TEMPERATURE RISE</text>
<text x="44.8" y="183.5">NOTE 2: TEMPERATURE RISE</text>
<text x="82.3" y="183.4">NOTE 3: I2C PULLUP</text>
<text x="82.3" y="186">967 &lt; RP &lt; 1.77k</text>
<text x="6.4" y="186.1">OF VR1 IS 11.8C</text>
<text x="7.9" y="188.7">VDROP = VIN - VOUT</text>
<text x="16.5" y="191.3">= 12V - 5V</text>
<text x="44.8" y="186.1">OF VR2 IS 88C</text>
<text x="46.3" y="188.7">VDROP = VIN - VOUT</text>
<text x="54.9" y="191.3">= 12V - 3.3V</text>
<text x="83.7" y="188.6">RPMIN = (VCC - VOLMAX)/IOL</text>
<text x="92.4" y="191.1">= (3.3 - 0.4 V)/(3 mA)</text>
<text x="7.9" y="196.4">PLOSS = VDROP x ILOAD</text>
<text x="16.5" y="193.8">= 7V</text>
<text x="46.3" y="196.4">PLOSS = VDROP x ILOAD</text>
<text x="54.9" y="193.8">= 8.7V</text>
<text x="83.7" y="196.3">RPMAX = tR/(0.8473 x Cb)</text>
<text x="92.4" y="193.7">= 967 Ohm</text>
<text x="16.5" y="199">= 7V x 0.05A</text>
<text x="16.5" y="201.6">= 0.35W</text>
<text x="54.9" y="199">= 8.7V x 0.3A</text>
<text x="54.9" y="201.6">= 2.61W</text>
<text x="92.4" y="198.9">= (300 ns)/(0.8473 x 200 pF)</text>
<text x="92.4" y="201.5">= 1.77k</text>
<text x="7.9" y="204.2">TRISE = PLOSS x RJTB</text>
<text x="16.5" y="206.8">= 0.35W x 33.7C/W</text>
<text x="16.5" y="209.3">= 11.8C</text>
<text x="46.3" y="204.2">TRISE = PLOSS x RJTB</text>
<text x="54.9" y="206.8">= 2.61W x 33.7C/W</text>
<text x="54.9" y="209.3">= 88C</text>
</g>
<g font-size="2.1" fill="#808080">
<text x="136.8" y="15.4">16*4</text>
<text x="138.8" y="17.9">29</text>
<text x="145.6" y="16.5">VDD</text>
<text x="160.5" y="16.5">VBAT</text>
<text x="170.3" y="15.4">1</text>
<text x="138.8" y="20.3">28</text>
<text x="145.6" y="21.4">VREF+</text>
<text x="145.6" y="18.9">VDDA</text>
<text x="153.5" y="23.9">PF0-OSC_IN</text>
<text x="170.3" y="22.8">5</text>
<text x="180" y="26.4" transform="rotate(-90 180 26.4)">3</text>
<text x="138.8" y="30.2">55</text>
<text x="145.6" y="31.2">PD2</text>
<text x="170.3" y="35.1">6</text>
<text x="180" y="33.2" transform="rotate(-90 180 33.2)">1</text>
<text x="217.1" y="35.1">1</text>
<text x="217.1" y="32.6">2</text>
<text x="217.1" y="30.2">3</text>
<text x="255.7" y="35.1">1</text>
<text x="255.7" y="32.6">2</text>
<text x="255.7" y="30.2">3</text>
<text x="138.8" y="40">27</text>
<text x="145.6" y="41.1">VSSA</text>
<text x="151.2" y="36.2">PF1-OSC_OUT</text>
<text x="136.8" y="42.5">15*4</text>
<text x="145.6" y="43.6">VSS</text>
<text x="154.1" y="43.6">PG10-NRST</text>
<text x="170.3" y="42.5">7</text>
<text x="124" y="59.7">24</text>
<text x="153" y="59.7">37</text>
<text x="124" y="62.2">25</text>
<text x="124" y="64.6">26</text>
<text x="130.9" y="60.8">PB0</text>
<text x="130.9" y="63.3">PB1</text>
<text x="130.9" y="65.7">PB2</text>
<text x="143.4" y="65.7">PB13</text>
<text x="143.4" y="63.3">PB14</text>
<text x="143.4" y="60.8">PB15</text>
<text x="153" y="64.6">35</text>
<text x="153" y="62.2">36</text>
<text x="124" y="67.1">56</text>
<text x="124" y="69.6">57</text>
<text x="130.9" y="68.2">PB3</text>
<text x="130.9" y="70.7">PB4</text>
<text x="143.4" y="68.2">PB12</text>
<text x="143.6" y="70.7">PB11</text>
<text x="153" y="69.6">33</text>
<text x="153" y="67.1">34</text>
<text x="124" y="72.1">58</text>
<text x="124" y="74.5">59</text>
<text x="124" y="77">60</text>
<text x="130.9" y="73.1">PB5</text>
<text x="130.9" y="75.6">PB6</text>
<text x="143.4" y="73.1">PB10</text>
<text x="144.6" y="75.6">PB9</text>
<text x="153" y="72.1">30</text>
<text x="153" y="77">61</text>
<text x="153" y="74.5">62</text>
<text x="130.9" y="78.1">PB7</text>
<text x="136.9" y="78.1">PB8-BOOT0</text>
<text x="194.1" y="89.3">8</text>
<text x="229.4" y="89.3">4</text>
<text x="55" y="91.7">12</text>
<text x="55" y="94.2">13</text>
<text x="61.9" y="92.8">PA0</text>
<text x="61.9" y="95.3">PA1</text>
<text x="69.7" y="95.3">PA14</text>
<text x="69.7" y="92.8">PA15</text>
<text x="79.1" y="94.2">50</text>
<text x="79.1" y="91.7">51</text>
<text x="193" y="94.2">10</text>
<text x="194.1" y="91.7">9</text>
<text x="199.8" y="90.4">PC0</text>
<text x="199.8" y="92.8">PC1</text>
<text x="199.8" y="95.3">PC2</text>
<text x="206.7" y="90.4">PC15-OSC32_OUT</text>
<text x="209" y="92.8">PC14-OSC32_IN</text>
<text x="219.7" y="95.3">PC13</text>
<text x="229.4" y="94.2">2</text>
<text x="229.4" y="91.7">3</text>
<text x="55" y="96.7">14</text>
<text x="55" y="99.1">17</text>
<text x="55" y="101.6">18</text>
<text x="61.9" y="97.7">PA2</text>
<text x="61.9" y="100.2">PA3</text>
<text x="69.7" y="100.2">PA12</text>
<text x="69.7" y="97.7">PA13</text>
<text x="79.1" y="101.6">45</text>
<text x="79.1" y="99.1">46</text>
<text x="79.1" y="96.7">49</text>
<text x="193" y="99.1">22</text>
<text x="193" y="101.6">23</text>
<text x="193.1" y="96.7">11</text>
<text x="199.8" y="97.7">PC3</text>
<text x="199.8" y="100.2">PC4</text>
<text x="219.7" y="97.7">PC12</text>
<text x="219.8" y="100.2">PC11</text>
<text x="229.4" y="101.6">52</text>
<text x="229.4" y="99.1">53</text>
<text x="229.4" y="96.7">54</text>
<text x="55" y="104.1">19</text>
<text x="55" y="106.5">20</text>
<text x="61.9" y="102.7">PA4</text>
<text x="61.9" y="105.2">PA5</text>
<text x="61.9" y="107.6">PA6</text>
<text x="69.7" y="105.2">PA10</text>
<text x="69.8" y="102.7">PA11</text>
<text x="70.8" y="107.6">PA9</text>
<text x="79.1" y="106.5">43</text>
<text x="79.1" y="104.1">44</text>
<text x="193" y="104.1">38</text>
<text x="193" y="106.5">39</text>
<text x="199.8" y="102.7">PC5</text>
<text x="199.8" y="105.2">PC6</text>
<text x="199.8" y="107.6">PC7</text>
<text x="219.7" y="102.7">PC10</text>
<text x="220.9" y="107.6">PC8</text>
<text x="220.9" y="105.2">PC9</text>
<text x="229.4" y="106.5">40</text>
<text x="229.4" y="104.1">41</text>
<text x="55" y="109">21</text>
<text x="61.9" y="110.1">PA7</text>
<text x="70.8" y="110.1">PA8</text>
<text x="79.1" y="109">42</text>
<text x="124.6" y="131.1">3</text>
<text x="141.3" y="131.1">2*2</text>
<text x="209" y="128.7">1</text>
<text x="209" y="131.1">2</text>
<text x="255.7" y="131.1">1</text>
<text x="128.4" y="132.3">VI</text>
<text x="131.6" y="135.7">GND</text>
<text x="133.2" y="137.9" transform="rotate(-90 133.2 137.9)">1</text>
<text x="135.6" y="132.3">VO</text>
<text x="209" y="133.6">3</text>
<text x="209" y="136.1">4</text>
<text x="255.7" y="133.6">2</text>
<text x="12.6" y="143.5">2</text>
<text x="209" y="138.6">5</text>
<text x="209" y="141">6</text>
<text x="12.6" y="145.9">1</text>
<text x="223.2" y="153.3">1</text>
<text x="230" y="153.3">2</text>
<text x="124.6" y="158.2">3</text>
<text x="128.4" y="159.3">VI</text>
<text x="135.6" y="159.3">VO</text>
<text x="141.3" y="158.2">2*2</text>
<text x="131.6" y="162.8">GND</text>
<text x="133.2" y="165" transform="rotate(-90 133.2 165)">1</text>
</g>
<g font-size="1.7" fill="#808080">
<text x="104.7" y="60.7">NSLEEP_2/2.5A</text>
<text x="105" y="65.6">TIM5_CH1/2.2D</text>
<text x="109.1" y="63.2">PH_2/2.5A</text>
<text x="161.8" y="65.6">NSLEEP_1/2.2A</text>
<text x="161.8" y="63.2">ADC1_IN5/2.4A</text>
<text x="161.8" y="60.7">PH_1/2.2A</text>
<text x="104.9" y="70.5">NFAULT_4/2.1C</text>
<text x="113.4" y="68.1">SWO</text>
<text x="161.8" y="70.5">ADC1_IN14</text>
<text x="161.8" y="68.1">OPAMP4_VOUT/2.5D</text>
<text x="104" y="73">TIM17_CH1/2.5C</text>
<text x="104.6" y="75.4">NSLEEP_4/2.2C</text>
<text x="108.5" y="77.9">UART1_RX</text>
<text x="161.8" y="75.5">PH_4/2.2C</text>
<text x="162.1" y="73">NFAULT_1/2.1A</text>
<text x="36.1" y="95.2">TIM2_CH2/2.2B</text>
<text x="36.1" y="92.7">TIM2_CH1/2.2B</text>
<text x="88" y="95.2">SWCLK</text>
<text x="88" y="92.7">TIM8_CH1/2.5D</text>
<text x="174" y="95.2">ADC1_IN8/2.4D</text>
<text x="174" y="92.7">ADC1_IN7/2.1D</text>
<text x="174.1" y="90.3">ADC1_IN6/2.3B</text>
<text x="238.2" y="92.7">NSLEEP_3/2.3B</text>
<text x="238.2" y="95.2">NFAULT_3/2.2B</text>
<text x="238.2" y="90.3">PH_3/2.3B</text>
<text x="31.5" y="97.6">OPAMP1_VOUT/2.2D</text>
<text x="36.2" y="100.1">ADC1_IN4/2.1A</text>
<text x="88" y="97.6">SWDIO</text>
<text x="88" y="100.1">TIM4_CH2/2.4C</text>
<text x="173.9" y="97.6">TIM1_CH4/2.2C</text>
<text x="177.6" y="100.1">UART1_TX</text>
<text x="238.2" y="97.6">TIM5_CH2/2.2E</text>
<text x="238.2" y="100.1">NSLEEP_5/2.5C</text>
<text x="34.3" y="107.5">DAC2_OUT1/2.3B</text>
<text x="34.3" y="105">DAC1_OUT2/2.5A</text>
<text x="34.3" y="102.5">DAC1_OUT1/2.2A</text>
<text x="88" y="107.5">TIM1_CH2/2.5A</text>
<text x="88" y="102.6">TIM4_CH1/2.4C</text>
<text x="88" y="105">TIM1_CH3/2.3B</text>
<text x="174" y="102.5">NFAULT_2/2.4A</text>
<text x="174" y="107.5">TIM8_CH2/2.5E</text>
<text x="174" y="105">TIM3_CH1/2.6B</text>
<text x="238.2" y="102.6">NFAULT_5/2.4C</text>
<text x="238.2" y="105">I2C3_SDA</text>
<text x="238.2" y="107.5">I2C3_SCL</text>
<text x="36.1" y="109.9">TIM3_CH2/2.6B</text>
<text x="88" y="109.9">TIM1_CH1/2.2A</text>
</g>
</svg>
